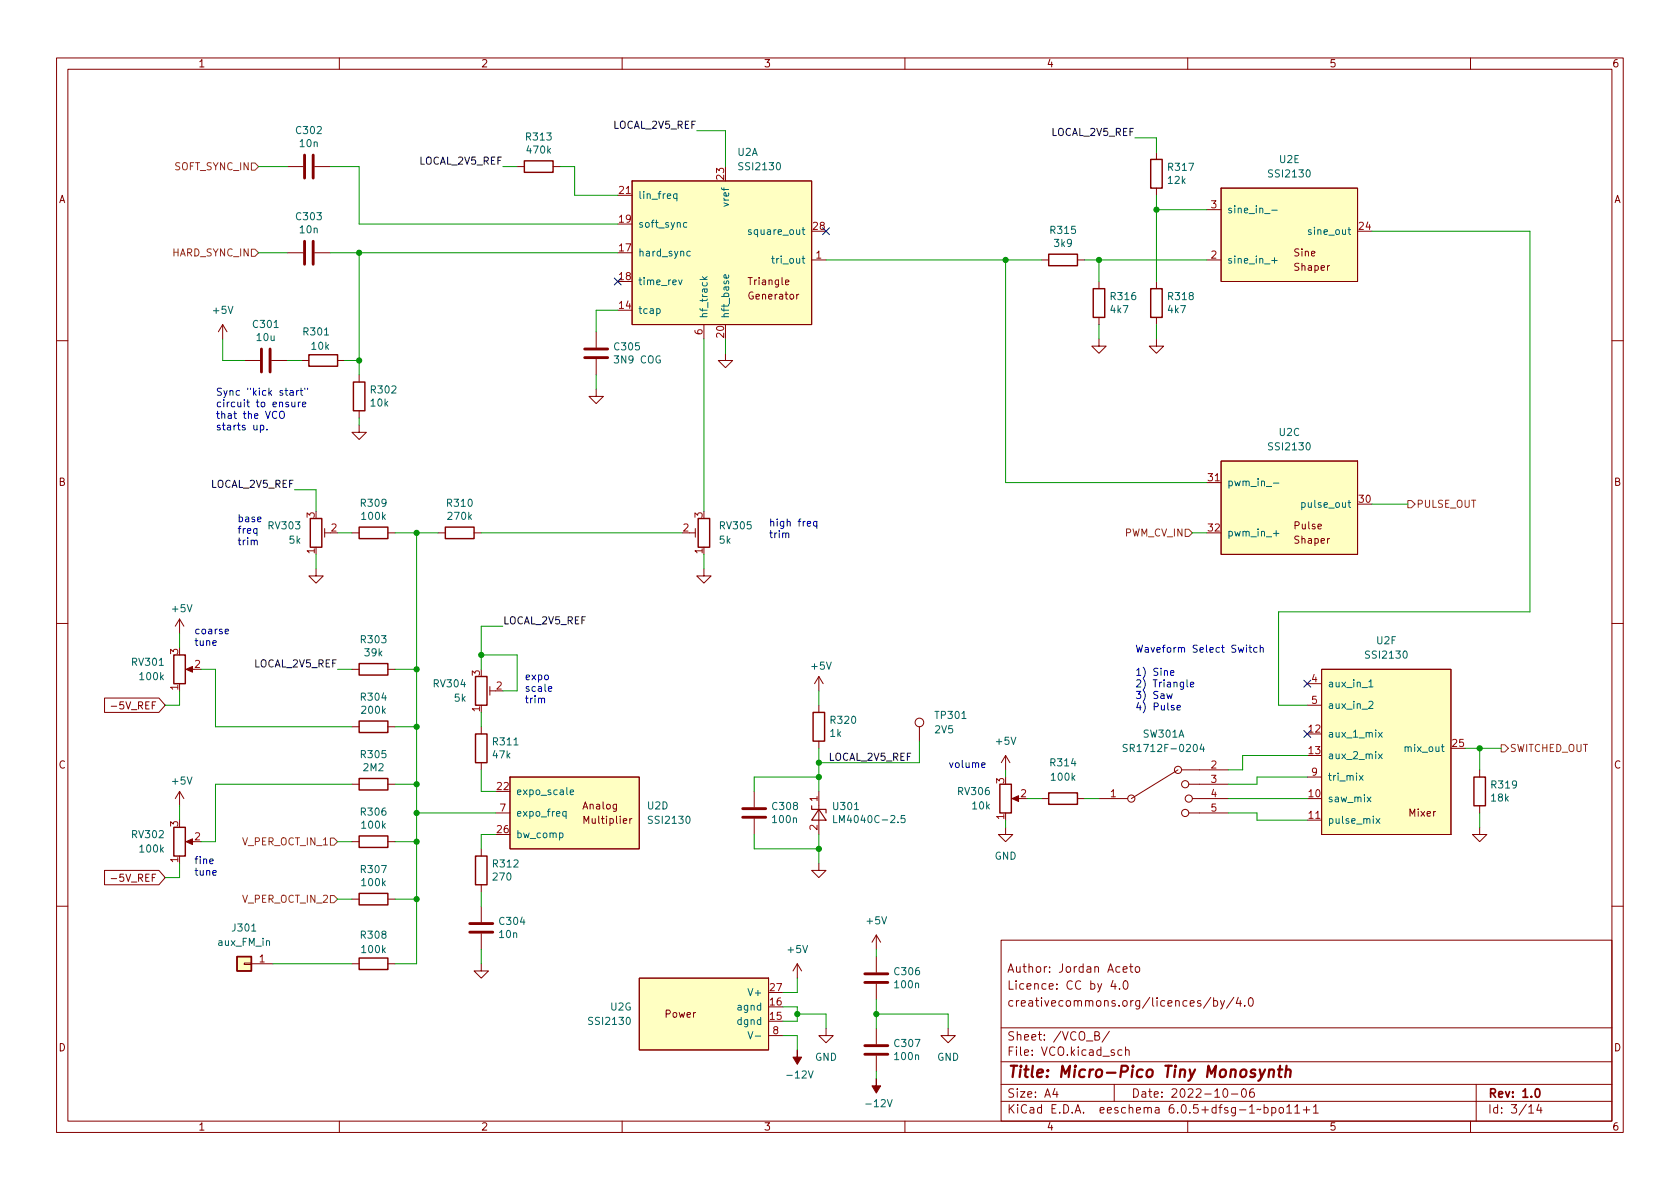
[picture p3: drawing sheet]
<svg xmlns="http://www.w3.org/2000/svg" width="297mm" height="210mm" viewBox="0 0 297 210" stroke-linecap="round" stroke-linejoin="round" font-family="sans-serif">
<g fill="none" stroke="#840000" stroke-width=".18">
<path d="M10 10.2h277v190.1h-277zM12 12.2h273v186.1h-273zM60 10.2v2M110 10.2v2M160 10.2v2M210 10.2v2M260 10.2v2M50.8 29.5h2.8M55.6 29.5h2.8M91.4 29.5h1.3M97.8 29.5h1.3M109.2 34.5h2.6"/>
<path d="M111.8 32h31.7v25.4h-31.7zM204.5 26.9v1.3M204.5 33.3v1.2M213.4 37.1h2.5M215.9 33.3h24.1v16.5h-24.1zM39.4 57.4l-.8 1.3M39.4 57.4v2.5M39.4 57.4l.7 1.3M50.8 44.7h2.8M55.6 44.7h2.8M105.4 58.7v2.8M124.5 57.4v2.5"/>
<path d="M138.9 49.9l.6-.1-.1-.2-.3-.1-.2 .2v.6h.5M141.2 52l-.3 .3M143.5 46h2.5M184.1 46h1.3M190.5 46h1.3M194.3 59.9v1.3h1.3l-1.3 1.3-1.3-1.3h1.3M194.3 49.8v1.2M194.3 56.1v1.3M204.5 59.9v1.3h1.2l-1.2 1.3-1.3-1.3h1.3M204.5 49.8v1.2M204.5 56.1v1.3M213.4 46h2.5"/>
<path d="M10 60.2h2M43.2 63.7h2.8M48 63.7h2.8M53.3 63.7h1.3M59.7 63.7h1.3M63.5 75.2v1.2h1.3l-1.3 1.3-1.3-1.3h1.3M63.5 66.3v1.3M63.5 72.6v1.3M105.4 68.8v1.3h1.3l-1.3 1.3-1.3-1.3h1.3M105.4 63.5v2.8M128.3 62.5v1.2h1.2l-1.2 1.3-1.3-1.3h1.3M285 60.2h2"/>
<path d="M57.4 94.2h1M57.4 93.5v1.5M62.2 94.2h1.3M68.6 94.2h1.2M77.5 94.2h1.2M83.8 94.2h1.3M121.9 94.2h1M122.9 93.5v1.5M213.4 85.3h2.5M215.9 81.5h24.1v16.5h-24.1zM10 110.2h2M31.7 109.5l-.7 1.2"/>
<path d="M31.7 109.5v2.5M31.7 109.5l.8 1.2M33.3 118.4h1M55.9 100.6v1.2h-1.3l1.3 1.3 1.2-1.3h-1.2M62.2 118.4h1.3M68.6 118.4h1.2M124.5 100.6v1.2h-1.3l1.3 1.3 1.2-1.3h-1.2M144.8 119.6l-.8 1.3M144.8 119.6v2.6M144.8 119.6l.7 1.3M233.7 118.4h22.8v29.2h-22.8zM285 110.2h2"/>
<path d="M18.5 123.4h9.6l1.1 1.3-1.1 1.3h-9.6zM19.7 124.9h.9M31.7 139.9v2.6M31.7 139.9l-.7 1.3M31.7 139.9l.8 1.3M62.2 128.5h1.3M62.2 138.7h1.3M68.6 128.5h1.2M68.6 138.7h1.2M85.1 128.5v1.3M85.1 134.9v1.2M86.6 121.4v1.5"/>
<path d="M86.6 122.2h1M90.2 137.4h22.8v12.7h-22.8zM133.3 139.9v2.8M144.8 139.9v7.7M144.8 124.7v1.3M144.8 131.1v1.2M162.6 128.5v2.6M177.8 133.6l-.8 1.3M177.8 133.6v2.5M177.8 133.6l.8 1.3M208.3 136.1l-8.3 5.1M208.9 136.1h8.3"/>
<path d="M210.2 138.7h7M231.1 120.9h2.6M231.1 124.7h2.6M231.1 137.4h2.6M261.6 136.1v1.3M18.5 153.9h9.6l1.1 1.3-1.1 1.3h-9.6zM19.7 155.4h.9M33.3 148.8h1M62.2 148.8h1.3M62.2 159h1.3M68.6 148.8h1.2M68.6 159h1.2"/>
<path d="M85.1 150.1v1.3M85.1 156.5v1.2M87.6 143.8h2.6M111.4 144.8v.8M111.7 144.8l-.3 .2M133.3 144.8v2.8M144.8 152.6v1.3h1.2l-1.2 1.3-1.3-1.3h1.3M177.8 146.3v1.3h1.3l-1.3 1.2-1.3-1.2h1.3M179.3 141.2h1M184.1 141.2h1.3M190.5 141.2h1.3M194.3 141.2h5.1"/>
<path d="M210.2 143.8h7M210.8 141.2h6.4M231.1 145h2.6M261.6 146.3v1.3h1.3l-1.3 1.2-1.3-1.2h1.3M261.6 142.5v1.3M10 160.2h2M43.2 170.3h1.2v.3h-1.2zM44.4 170.4h3.9M62.2 170.4h1.3M68.6 170.4h1.2M85.1 170.4v1.3h1.3l-1.3 1.3-1.3-1.3h1.3M85.1 160.3v2.8"/>
<path d="M85.1 165.1v2.8M113 173h22.9v12.7h-22.9zM141 170.4l.7 1.3M141 170.4v2.6M141 170.4l-.8 1.3M154.9 165.3v2.6M154.9 169.2v2.8M154.9 174v2.8M154.9 165.3l.8 1.3M154.9 165.3l-.7 1.3M177 166.3h108v32h-108zM196.8 173.4l-.4 1h1"/>
<path d="M197.1 173.9v1M197.9 174.8v.1M198.6 171.4l.7-.1-.1-.3-.4-.1-.2 .2v.8h.6M198.8 173.5l.1-.1a.81 .81 0 0 1 .6 .7 .81 .81 0 0 1-.3 .8h-.1a.81 .81 0 0 1-.6-.6 .81 .81 0 0 1 .3-.8zM199.7 170.9h.6M199.9 170.4v1.3l.4 .2M200.9 171l.3-.1 .3 .3v.4l-.3 .3h-.3l-.2-.3v-.4zM214.1 176.4l-1.3 1.9M214.6 177l.4-.1 .3 .3v.4l-.2 .3h-.5M214.6 176.4v1.5M215.8 176.9l.3 1M216.5 176.9l-.5 1.4-.2 .1"/>
<path d="M218.1 176.4l-1.2 1.9M218.9 176.4l-.3 1h.9M219.3 176.9v1M220.1 177.8v.1M220.9 176.6l.2-.2a.81 .81 0 0 1 .6 .7 .81 .81 0 0 1-.3 .8h-.2a.81 .81 0 0 1-.3-1.3zM285 160.2h2M60 198.3v2M110 198.3v2M135.9 183.1h2.5M146 181.9v1.2h-1.2l1.2 1.3 1.3-1.3h-1.3M154.9 181.9v2.8M154.9 186.7v2.8"/>
<path d="M160 198.3v2M167.6 181.9v1.2h-1.2l1.2 1.3 1.3-1.3h-1.3M177 194.8h108M177 191.8h108M177 187.8h108M177 181.8h108M186.5 192.5l-.4 1h1M186.9 193v1M193.6 183.1h.5l.2-.1 .1-.3-.2-.2-.6-.1v1.5h.5l.3-.3a.39 .39 0 0 0-.3-.5M196.1 182.4l-1.2 1.9M197 191.8v3M198.4 185.7l-.5-.1-.3 .3v.4l.2 .3h.6"/>
<path d="M199 185.8l.2-.2 .4 .1v.9M199 185.1v1.5M210 198.3v2M216.4 192.6l.2-.1a.81 .81 0 0 1 .6 .7 .81 .81 0 0 1-.3 .8h-.2a.81 .81 0 0 1-.6-.6 .81 .81 0 0 1 .3-.8zM217.7 193.5h1.2M219.7 192.6l.2-.1a.81 .81 0 0 1 .5 .7 .81 .81 0 0 1-.3 .8h-.1a.81 .81 0 0 1-.6-.6 .81 .81 0 0 1 .3-.8zM221.6 192.5a.59 .59 0 0 0-.7 .7v.5l.2 .3h.4l.2-.1 .1-.5-.2-.2-.4-.1-.3 .3M223.5 195.9l.4-.1 .3 .3v.4l-.1 .3h-.6M223.5 195.3v1.5M224.9 195.9l.4-.1 .3 .3v.4l-.2 .3h-.5M224.9 195.8v1.5M226.3 195.9l.3-.1 .3 .3v.4l-.3 .3h-.3l-.2-.3v-.4z"/>
<path d="M227.5 195.8l.4-.5v1.5M227.5 196.8h.9M228.9 195.8l.5-.5v1.5M228.9 196.8h.9M230.4 196.3h1.2M231 195.7v1.1M232.2 195.8l.4-.5v1.5M232.2 196.8h.9M260 198.3v2M261 191.8v6.5M270.3 195.8l.4-.5v1.5M270.3 196.8h.9"/>
<path d="M272.1 195.3l-.4 1h.9M272.4 195.8v1"/>
<circle cx="162.6" cy="127.8" r=".76"/>
<circle cx="208.3" cy="136.1" r=".63"/>
<circle cx="209.5" cy="138.7" r=".63"/>
<circle cx="200" cy="141.2" r=".63"/>
<circle cx="209.5" cy="143.8" r=".63"/>
<circle cx="210.2" cy="141.2" r=".63"/>
</g>
<path d="M271.6 192.6l.2-.1a.82 .82 0 0 1 .6 .7 .82 .82 0 0 1-.3 .8h-.2a.81 .81 0 0 1-.6-.6 .81 .81 0 0 1 .3-.8z" fill="none" stroke="#840000" stroke-width=".3"/>
<path d="M222.7 189.1l.3 1.4M223.7 189.1l-.9 1.8-.3 .2M224.4 189.3a.49 .49 0 0 1 .9 .1l-.2 1.1M224.4 189.1l-.1 1.4M226 189.1h.7M226.3 188.5l-.2 1.7 .1 .2 .4 .1M227.4 189.3a.49 .49 0 0 1 .8 .1l-.1 1.1M227.5 188.5l-.3 2" fill="none" stroke="#840000" stroke-width=".4"/>
<g fill="none" stroke="#840000" stroke-width=".51">
<path d="M53.8 27.4v4.1M55.4 27.4v4.1M53.8 42.7v4M55.4 42.7v4M46.2 61.7v4.1M47.8 61.7v4.1M103.4 63.2h4M103.4 61.7h4M131.3 144.5h4.1M131.3 143h4.1M83.1 164.8h4M83.1 163.3h4"/>
<path d="M152.9 173.7h4.1M152.9 172.2h4.1M152.9 186.4h4.1M152.9 184.9h4.1"/>
</g>
<g fill="none" stroke="#840000" stroke-width=".25">
<path d="M92.7 28.4h5.1v2.1h-5.1zM203.5 28.2h2v5.1h-2zM185.4 45h5.1v2h-5.1zM193.3 51h2v5.1h-2zM203.5 51h2v5.1h-2zM54.6 62.7h5.1v2.1h-5.1zM62.5 67.6h2v5h-2zM54.9 91.7h2v5.1h-2zM63.5 93.2h5.1v2h-5.1zM78.7 93.2h5.1v2h-5.1zM123.4 91.7h2.1v5.1h-2.1zM30.7 115.8h2.1v5.1h-2.1z"/>
<path d="M63.5 117.3h5.1v2.1h-5.1zM84.1 119.6h2v5.1h-2zM63.5 127.5h5.1v2h-5.1zM63.5 137.7h5.1v2h-5.1zM84.1 129.8h2v5.1h-2zM143.8 126h2v5.1h-2zM176.8 138.7h2v5.1h-2zM260.6 137.4h2v5.1h-2zM30.7 146.3h2.1v5.1h-2.1zM63.5 158h5.1v2h-5.1zM63.5 147.8h5.1v2.1h-5.1zM84.1 151.4h2v5.1h-2z"/>
<path d="M185.4 140.2h5.1v2h-5.1zM41.9 169.2h2.5v2.5h-2.5zM63.5 169.4h5.1v2h-5.1z"/>
</g>
<g fill="#ffffc2" stroke="#ffffc2" stroke-width=".18">
<path d="M41.9 169.2h2.5v2.5h-2.5z"/>
<path d="M215.9 33.3h24.1v16.5h-24.1z"/>
<path d="M90.2 137.4h22.8v12.7h-22.8z"/>
<path d="M111.8 32h31.7v25.4h-31.7z"/>
<path d="M233.7 118.4h22.8v29.2h-22.8z"/>
<path d="M215.9 81.5h24.1v16.5h-24.1z"/>
<path d="M113 173h22.9v12.7h-22.9z"/>
</g>
<g fill="none" stroke="#006464" stroke-width=".18">
<path d="M119.7 34.3h-.4l-.2 .2 .1 .6h.5M119.7 34.3v1.2M121.4 39.4l-.3-.1-.3 .3 .2 .5h.4M224.9 37.2h.9M116.1 54.6h.4l.2 .2-.1 .6h-.5M120 49.5l.3 .9 .3-.9M122 44.5l-.3-.1-.3 .3 .2 .5h.4M123.8 49.4h1.2M124.2 48.9l.5 .5M125 48.9l-.4 .4M128.8 48.6v.4l-.1 .2-.6-.1v-.5h.2l.1 .6M132.8 40.7l-.3-.1-.2 .2 .1 .2 .4 .1v.3h-.5"/>
<path d="M224.9 46.1h.9M225.3 45.6v.9M225.2 85.4h.9M225.2 94.3h.9M225.6 93.8v1M199.3 131.7l-.5-.1-.2 .3 .1 .3 .5 .2v.4l-.1 .1-.5-.1M212.5 131.6l-.3 .9h.8M212.8 132.1v.8M240.3 137.1l.7 .9M241 137.1l-.7 .9M242 120.6l.4-.4v1.3M242 124.1l.5-.1 .3 .4-.8 .9h.8"/>
<path d="M242 121.5h.8M243.7 129.5l.7 .9M243.7 133.3l.7 .9M244.4 129.5l-.7 .9M244.4 133.3l-.7 .9M98.9 147.4l.4-.1 .2 .2-.1 .6h-.5M100.1 143.5h-.4l-.2 .2 .1 .6h.5M100.1 143.5v1.3M100.8 140.1l.6-.1v-.3h-.4l-.2 .2 .1 .6h.5M147.4 144.2v1.3h.6M160 144.2h-.6l-.1 .6 .2-.1 .4 .1 .1 .1v.5l-.2 .1-.5-.1M241.7 140.9l.7 .9"/>
<path d="M242.4 140.9l-.7 .9M243.3 144.8l.7 .8M244 144.8l-.7 .8M132.3 182.4l.4 1.3 .4-1.3M133.5 183.2h1"/>
</g>
<g fill="#840000" stroke="#840000" stroke-width=".18">
<path d="M32.9 118.4l1.1-.5v1z"/>
<path d="M154.9 190.7v1.3h.8l-.8 1.3-.7-1.3h.7z"/>
<path d="M32.9 148.8l1.1-.5v1z"/>
<path d="M141 185.7v1.2h.7l-.7 1.3-.8-1.3h.8z"/>
<path d="M178.9 141.2l1.2-.5v1z"/>
</g>
<path d="M143.5 142.5v.6h2.5v.7M144.8 143.1l1.2 1.9h-2.5z" fill="none" stroke="#840000" stroke-width=".2"/>
<path d="M44.4 28.8h.7l.6 .7-.6 .6h-.7zM44.4 44.1h.7l.6 .6-.6 .6h-.7zM209.5 93.6h.7l.6 .6-.6 .7h-.7zM248.9 88.5h.7l.6 .6-.6 .7h-.7zM265.4 131.7h.7l.6 .6-.6 .7h-.7zM58.4 148.2h.7l.6 .6-.6 .7h-.7zM58.4 158.4h.7l.6 .6-.6 .6h-.7z" fill="none" stroke="#725600" stroke-width=".18"/>
<g fill="none" stroke="#0000c2" stroke-width=".18">
<path d="M46 75.3l.4-.1 .2 .2-.1 .6h-.5M46 75.2v1.3M47.2 75.9v.1M48.9 72.8a.6 .6 0 0 0-.8 .5 .6 .6 0 0 0 .6 .7l.2-.1M49.6 72.8l.1-.1a.43 .43 0 0 1 .6 .4v.5a.42 .42 0 0 1-.5 .4 .42 .42 0 0 1-.4-.4v-.5zM51.3 69.1h.5v.8M51.6 71.1l.1 .8h.3l.1-.1M51.8 69.4h-.4l-.2 .2 .2 .3 .4-.1M52.1 71.1v.8M52.4 69.1v.8M52.8 71.1v.8M52.8 69.1l-.4 .2"/>
<path d="M53.1 69.1h.4M53.1 71.1l-.3 .2M53.2 68.6v1.1l.3 .2M53.5 71.5l.6-.1-.1-.2-.3-.1-.2 .2v.6h.5M53.9 68.6v.3M54.4 68.6v.3M44.9 95.7l.2-.2 .3 .1 .1 .8M138.9 94.4l.2-.2 .3 .1 .1 .8M142.7 92.6l.6-.1v-.2l-.4-.1-.2 .2 .1 .6h.5M144.4 92.3l-.3-.1-.3 .2 .1 .6h.5M144.4 92.2v1.3M39.8 111.7l.6-.2v-.2l-.4-.1-.2 .2 .1 .6h.5"/>
<path d="M207 119l.6-.1-.1-.3h-.4l-.1 .2v.6h.5M220.4 114.1v.1M220.4 114.5v.8M220.8 114.5h.5M221 114.1v1.1l.3 .1M222.3 114.6l-.4-.1-.2 .2 .1 .6h.5M222.8 114.6l.2-.1 .3 .1 .1 .7M222.8 114.1v1.2M95.7 123.6l.2-.1h.3l.1 .8M97 121.8l.6-.1-.1-.2-.4-.1-.1 .2v.6h.5M173.6 135.3l.6-.1-.1-.3h-.3l-.2 .2v.6h.5M206.3 122.7l.2 .8 .3-.6 .2 .6 .3-.8"/>
<path d="M208.1 125.1l.6-.1v-.2l-.4-.1-.2 .2 .1 .6h.5M209.9 120.2v1.1l.1 .2M210.5 121.1l.6-.2-.1-.2-.3-.1-.2 .2v.6h.5M37.1 152.3l.6-.1-.1-.3h-.3l-.2 .2v.6h.5"/>
</g>
<g fill="none" stroke="#009600" stroke-width=".18">
<path d="M45.7 29.5h5.1M58.4 29.5h5.1v10.1h45.7M88.9 29.5h2.5M99.1 29.5h2.5v5h7.6M123.2 23.1h5.1v6.4M200.7 24.4h3.8v2.5M204.5 34.5v15.3M204.5 37.1h8.9M39.4 59.9v3.8h3.8M45.7 44.7h5.1M58.4 44.7h50.8M63.5 44.7v21.6"/>
<path d="M109.2 54.9h-3.8v3.8M124.5 59.9v30.5M128.3 59.9v2.6M146 46h38.1M177.8 46v39.3h35.6M191.8 46h21.6M194.3 46v3.8M194.3 57.4v2.5M204.5 57.4v2.5M242.6 40.9h27.9v67.3h-44.4v16.5h5M50.8 63.7h2.5M61 63.7h2.5"/>
<path d="M63.5 73.9v1.3M105.4 66.3v2.5M52.1 86.6h3.8v3.8M55.9 98v2.6M59.7 94.2h2.5M69.8 94.2h7.7M73.7 94.2v76.2h-3.9M85.1 94.2h35.5M124.5 98v2.6M210.8 94.2h2.6M242.6 89.1h6.3M31.7 112v2.5"/>
<path d="M35.6 118.4h2.5v10.1h24.1M59.7 118.4h2.5M69.8 118.4h3.9M85.1 115.8h6.3v6.4h-2.5M88.9 110.7h-3.8v7.7M31.7 122.2v2.5h-2.5M62.2 138.7h-24.1v10.1h-2.5M69.8 138.7h3.9M69.8 128.5h3.9M85.1 126v2.5M85.1 136.1v3.8h2.5M144.8 122.2v2.5"/>
<path d="M144.8 132.3v7.6M144.8 137.4h-11.5v2.5M162.6 131.1v3.8h-17.8M177.8 136.1v1.3M231.1 137.4h-8.9v1.3h-5M231.1 133.6h-11.4v2.5h-2.5M259.1 132.3h6.3M261.6 132.3v3.8M31.7 142.5v2.5M31.7 152.6v2.6h-2.5M59.7 148.8h2.5M59.7 159h2.5"/>
<path d="M69.8 148.8h3.9M69.8 159h3.9M73.7 143.8h13.9M85.1 157.7v2.6M87.6 147.6h-2.5v2.5M133.3 147.6v2.5h11.5M144.8 147.6v5M177.8 145v1.3M181.6 141.2h2.5M191.8 141.2h2.5M217.2 143.8h5v1.2h8.9M217.2 141.2h13.9"/>
<path d="M261.6 143.8v2.5M48.3 170.4h13.9M85.1 167.9v2.5M138.4 178h2.6v2.6h-2.6M141 173v2.5h-2.6M141 179.3h5v2.6M154.9 179.3h12.7v2.6M154.9 167.9v1.3M154.9 176.8v5.1M138.4 183.1h2.6v2.6M154.9 189.5v1.2"/>
</g>
<path d="M108.6 49.2l1.2 1.2M109.8 49.2l-1.2 1.2M145.4 40.3l1.3 1.2M146.7 40.3l-1.3 1.2M230.5 129.2l1.2 1.2M230.5 120.3l1.2 1.2M231.7 129.2l-1.2 1.2M231.7 120.3l-1.2 1.2" fill="none" stroke="#000084" stroke-width=".18"/>
<g fill="#009600" stroke="#009600" stroke-width=".18">
<circle cx="177.8" cy="46" r=".46"/>
<circle cx="194.3" cy="46" r=".46"/>
<circle cx="73.7" cy="118.4" r=".46"/>
<circle cx="85.1" cy="115.8" r=".46"/>
<circle cx="73.7" cy="94.2" r=".46"/>
<circle cx="63.5" cy="44.7" r=".46"/>
<circle cx="63.5" cy="63.7" r=".46"/>
<circle cx="144.8" cy="150.1" r=".46"/>
<circle cx="141" cy="179.3" r=".46"/>
<circle cx="154.9" cy="179.3" r=".46"/>
<circle cx="144.8" cy="134.9" r=".46"/>
<circle cx="144.8" cy="137.4" r=".46"/>
<circle cx="73.7" cy="138.7" r=".46"/>
<circle cx="73.7" cy="143.8" r=".46"/>
<circle cx="73.7" cy="148.8" r=".46"/>
<circle cx="73.7" cy="128.5" r=".46"/>
<circle cx="73.7" cy="159" r=".46"/>
<circle cx="204.5" cy="37.1" r=".46"/>
<circle cx="261.6" cy="132.3" r=".46"/>
</g>
<text font-size="2.8" fill="#840000" x="178" y="190.6">Title: Micro-Pico Tiny Monosynth</text>
<g font-size="2.1" fill="#840000">
<text x="178" y="172">Author: Jordan Aceto</text>
<text x="178" y="178">creativecommons.org/licences/by/4.0</text>
<text x="178" y="175">Licence: CC by 4.0</text>
<text x="178" y="184">Sheet: /VCO_B/</text>
<text x="178" y="186.7">File: VCO.kicad_sch</text>
<text x="178" y="196.9">KiCad E.D.A. eeschema 6.0.5+dfsg-1~bpo11+1</text>
<text x="178" y="194.1">Size: A4</text>
<text x="200" y="194.1">Date: 2022-10-06</text>
<text x="263" y="194.1">Rev: 1.0</text>
<text x="263" y="196.9">Id: 3/14</text>
</g>
<g font-size="1.8" fill="#840000">
<text x="35" y="11.9">1</text>
<text x="85" y="11.9">2</text>
<text x="135" y="11.9">3</text>
<text x="185" y="11.9">4</text>
<text x="235" y="11.9">5</text>
<text x="285" y="11.9">6</text>
<text x="10.3" y="35.9">A</text>
<text x="285.3" y="35.9">A</text>
<text x="228.8" y="45.3">Sine</text>
<text x="228.9" y="47.9">Shaper</text>
<text x="132.5" y="50.4">Triangle</text>
<text x="132.5" y="53">Generator</text>
<text x="10.3" y="85.9">B</text>
<text x="285.3" y="85.9">B</text>
<text x="228.9" y="93.6">Pulse</text>
<text x="228.9" y="96.1">Shaper</text>
<text x="20.5" y="125.4">-5V_REF</text>
<text x="10.3" y="135.9">C</text>
<text x="285.3" y="135.9">C</text>
<text x="103.1" y="143.1">Analog</text>
<text x="103.5" y="145.7">Multiplier</text>
<text x="249.2" y="144.4">Mixer</text>
<text x="20.5" y="155.9">-5V_REF</text>
<text x="117.6" y="180">Power</text>
<text x="10.3" y="185.9">D</text>
<text x="285.3" y="185.9">D</text>
<text x="35" y="199.9">1</text>
<text x="85" y="199.9">2</text>
<text x="135" y="199.9">3</text>
<text x="185" y="199.9">4</text>
<text x="235" y="199.9">5</text>
<text x="285" y="199.9">6</text>
</g>
<g font-size="1.8" fill="#006464">
<text x="52.5" y="23.7">C302</text>
<text x="53.1" y="26">10n</text>
<text x="93.1" y="24.8">R313</text>
<text x="93.3" y="27.1">470k</text>
<text x="130.4" y="27.6">U2A</text>
<text x="226.2" y="28.8">U2E</text>
<text x="112.8" y="35.2">lin_freq</text>
<text x="130.9" y="30.1">SSI2130</text>
<text x="206.6" y="32.5">12k</text>
<text x="206.7" y="30.2">R317</text>
<text x="224.6" y="31.4">SSI2130</text>
<text x="52.5" y="38.9">C303</text>
<text x="53.1" y="41.2">10n</text>
<text x="112.8" y="40.3">soft_sync</text>
<text x="128.9" y="36.3" transform="rotate(-90 128.9 36.3)">vref</text>
<text x="133" y="41.5">square_out</text>
<text x="185.8" y="41.3">R315</text>
<text x="216.9" y="37.7">sine_in_-</text>
<text x="231.7" y="41.5">sine_out</text>
<text x="112.8" y="45.3">hard_sync</text>
<text x="137" y="46.6">tri_out</text>
<text x="186.5" y="43.7">3k9</text>
<text x="216.9" y="46.6">sine_in_+</text>
<text x="112.8" y="50.4">time_rev</text>
<text x="196.5" y="53.1">R316</text>
<text x="206.7" y="53.1">R318</text>
<text x="37.8" y="55.5">+5V</text>
<text x="44.9" y="58">C301</text>
<text x="53.8" y="59.3">R301</text>
<text x="112.8" y="55.5">tcap</text>
<text x="125.1" y="56.4" transform="rotate(-90 125.1 56.4)">hf_track</text>
<text x="128.9" y="56.4" transform="rotate(-90 128.9 56.4)">hft_base</text>
<text x="196.4" y="55.4">4k7</text>
<text x="206.6" y="55.4">4k7</text>
<text x="45.5" y="60.3">10u</text>
<text x="55.1" y="61.8">10k</text>
<text x="108.7" y="61.9">C305</text>
<text x="108.8" y="64.3">3N9 COG</text>
<text x="65.6" y="71.9">10k</text>
<text x="65.7" y="69.6">R302</text>
<text x="226.2" y="77.1">U2C</text>
<text x="224.6" y="79.6">SSI2130</text>
<text x="63.9" y="89.6">R309</text>
<text x="79.2" y="89.6">R310</text>
<text x="216.9" y="86">pwm_in_-</text>
<text x="230.7" y="89.8">pulse_out</text>
<text x="47.6" y="93.6">RV303</text>
<text x="64.1" y="91.9">100k</text>
<text x="79.3" y="91.9">270k</text>
<text x="127.4" y="93.6">RV305</text>
<text x="216.9" y="94.9">pwm_in_+</text>
<text x="51.2" y="96.1">5k</text>
<text x="127.2" y="96.1">5k</text>
<text x="30.5" y="108.2">+5V</text>
<text x="63.9" y="113.7">R303</text>
<text x="243.4" y="113.9">U2F</text>
<text x="23.4" y="117.7">RV301</text>
<text x="64.6" y="116">39k</text>
<text x="143.6" y="118.4">+5V</text>
<text x="241.7" y="116.5">SSI2130</text>
<text x="24.8" y="120.3">100k</text>
<text x="63.9" y="123.9">R304</text>
<text x="76.8" y="121.5">RV304</text>
<text x="80.4" y="124.1">5k</text>
<text x="234.7" y="121.5">aux_in_1</text>
<text x="234.7" y="125.3">aux_in_2</text>
<text x="64.1" y="126.2">200k</text>
<text x="87.3" y="131.8">R311</text>
<text x="146.8" y="130.3">1k</text>
<text x="147" y="128">R320</text>
<text x="165.4" y="129.7">2V5</text>
<text x="165.5" y="127.1">TP301</text>
<text x="176.2" y="131.7">+5V</text>
<text x="202.2" y="130.4">SW301A</text>
<text x="234.7" y="130.4">aux_1_mix</text>
<text x="63.9" y="134.1">R305</text>
<text x="64.3" y="136.4">2M2</text>
<text x="87.2" y="134.1">47k</text>
<text x="185.8" y="135.5">R314</text>
<text x="199.7" y="133">SR1712F-0204</text>
<text x="234.7" y="134.2">aux_2_mix</text>
<text x="248.7" y="133">mix_out</text>
<text x="30.5" y="138.7">+5V</text>
<text x="91.2" y="140.6">expo_scale</text>
<text x="114.5" y="143.1">U2D</text>
<text x="136.7" y="143.2">C308</text>
<text x="147.5" y="143.2">U301</text>
<text x="169.5" y="140.6">RV306</text>
<text x="172" y="143.1">10k</text>
<text x="186" y="138">100k</text>
<text x="234.7" y="141.9">saw_mix</text>
<text x="234.7" y="138">tri_mix</text>
<text x="263.7" y="141.7">18k</text>
<text x="263.8" y="139.4">R319</text>
<text x="23.4" y="148.2">RV302</text>
<text x="63.9" y="144.2">R306</text>
<text x="64.1" y="146.5">100k</text>
<text x="91.2" y="148.2">bw_comp</text>
<text x="91.2" y="144.4">expo_freq</text>
<text x="114.9" y="145.7">SSI2130</text>
<text x="136.7" y="145.5">100n</text>
<text x="148.3" y="145.5">LM4040C-2.5</text>
<text x="234.7" y="145.7">pulse_mix</text>
<text x="24.8" y="150.7">100k</text>
<text x="63.9" y="154.4">R307</text>
<text x="87.3" y="153.4">R312</text>
<text x="87.3" y="155.7">270</text>
<text x="175.8" y="152">GND</text>
<text x="64.1" y="156.7">100k</text>
<text x="38.6" y="167.3">aux_FM_in</text>
<text x="41.2" y="164.7">J301</text>
<text x="63.9" y="166">R308</text>
<text x="88.4" y="165.9">10n</text>
<text x="88.4" y="163.5">C304</text>
<text x="153.3" y="163.4">+5V</text>
<text x="64.1" y="168.5">100k</text>
<text x="139.4" y="168.5">+5V</text>
<text x="158.3" y="172.4">C306</text>
<text x="108" y="178.7">U2G</text>
<text x="130.6" y="178.7">agnd</text>
<text x="132.7" y="176.1">V+</text>
<text x="158.3" y="174.7">100n</text>
<text x="104.4" y="181.2">SSI2130</text>
<text x="130.6" y="181.2">dgnd</text>
<text x="158.3" y="185.1">C307</text>
<text x="139.5" y="190.7">-12V</text>
<text x="144.1" y="187.6">GND</text>
<text x="158.3" y="187.4">100n</text>
<text x="165.7" y="187.6">GND</text>
<text x="153.5" y="195.8">-12V</text>
</g>
<g font-size="1.8" fill="#0f0f0f">
<text x="108.4" y="22.8">LOCAL_2V5_REF</text>
<text x="74.2" y="29.1">LOCAL_2V5_REF</text>
<text x="185.9" y="24">LOCAL_2V5_REF</text>
<text x="37.3" y="86.3">LOCAL_2V5_REF</text>
<text x="88.9" y="110.4">LOCAL_2V5_REF</text>
<text x="44.9" y="118">LOCAL_2V5_REF</text>
<text x="146.5" y="134.5">LOCAL_2V5_REF</text>
</g>
<g font-size="1.8" fill="#725600">
<text x="30.9" y="30.1">SOFT_SYNC_IN</text>
<text x="30.5" y="45.3">HARD_SYNC_IN</text>
<text x="250.4" y="89.8">PULSE_OUT</text>
<text x="198.8" y="94.9">PWM_CV_IN</text>
<text x="266.9" y="133">SWITCHED_OUT</text>
<text x="43" y="149.5">V_PER_OCT_IN_1</text>
<text x="43" y="159.6">V_PER_OCT_IN_2</text>
</g>
<g font-size="1.8" fill="#a90000">
<text x="109.5" y="34.3">21</text>
<text x="128" y="31.7" transform="rotate(-90 128 31.7)">23</text>
<text x="109.5" y="39.4">19</text>
<text x="143.8" y="40.6">28</text>
<text x="214.1" y="36.8">3</text>
<text x="240.3" y="40.6">24</text>
<text x="109.5" y="44.4">17</text>
<text x="144.3" y="45.7">1</text>
<text x="214.1" y="45.7">2</text>
<text x="109.5" y="49.5">18</text>
<text x="109.5" y="54.6">14</text>
<text x="124.2" y="59.2" transform="rotate(-90 124.2 59.2)">6</text>
<text x="128" y="59.7" transform="rotate(-90 128 59.7)">20</text>
<text x="213.6" y="85.1">31</text>
<text x="240.3" y="88.9">30</text>
<text x="55.6" y="91.5" transform="rotate(-90 55.6 91.5)">3</text>
<text x="58.6" y="94">2</text>
<text x="120.8" y="94">2</text>
<text x="124.2" y="91.5" transform="rotate(-90 124.2 91.5)">3</text>
<text x="213.6" y="94">32</text>
<text x="55.6" y="97.9" transform="rotate(-90 55.6 97.9)">1</text>
<text x="124.2" y="97.9" transform="rotate(-90 124.2 97.9)">1</text>
<text x="31.5" y="115.7" transform="rotate(-90 31.5 115.7)">3</text>
<text x="34.4" y="118.1">2</text>
<text x="84.8" y="119.5" transform="rotate(-90 84.8 119.5)">3</text>
<text x="31.5" y="122" transform="rotate(-90 31.5 122)">1</text>
<text x="84.8" y="125.8" transform="rotate(-90 84.8 125.8)">1</text>
<text x="87.8" y="121.9">2</text>
<text x="231.9" y="120.6">4</text>
<text x="231.9" y="124.5">5</text>
<text x="231.4" y="129.5">12</text>
<text x="214.1" y="135.9">2</text>
<text x="231.4" y="133.3">13</text>
<text x="231.9" y="137.2">9</text>
<text x="256.8" y="132.1">25</text>
<text x="87.9" y="139.7">22</text>
<text x="88.4" y="143.5">7</text>
<text x="144.5" y="141.7" transform="rotate(-90 144.5 141.7)">1</text>
<text x="177.5" y="138.5" transform="rotate(-90 177.5 138.5)">3</text>
<text x="180.5" y="141">2</text>
<text x="196.4" y="141">1</text>
<text x="214.1" y="138.4">3</text>
<text x="214.1" y="141">4</text>
<text x="214.1" y="143.5">5</text>
<text x="231.4" y="141">10</text>
<text x="31.5" y="146.2" transform="rotate(-90 31.5 146.2)">3</text>
<text x="34.4" y="148.6">2</text>
<text x="87.9" y="147.3">26</text>
<text x="144.5" y="146.8" transform="rotate(-90 144.5 146.8)">2</text>
<text x="177.5" y="144.9" transform="rotate(-90 177.5 144.9)">1</text>
<text x="231.4" y="144.8">11</text>
<text x="31.5" y="152.5" transform="rotate(-90 31.5 152.5)">1</text>
<text x="45.9" y="170.2">1</text>
<text x="136.2" y="177.8">16</text>
<text x="136.2" y="175.3">27</text>
<text x="136.2" y="180.3">15</text>
<text x="136.7" y="182.9">8</text>
</g>
<g font-size="1.8" fill="#0000c2">
<text x="38.1" y="70">Sync &quot;kick start&quot;</text>
<text x="38.1" y="72">circuit to ensure</text>
<text x="38.1" y="74.1">that the VCO</text>
<text x="38.1" y="76.1">starts up.</text>
<text x="41.9" y="92.3">base</text>
<text x="41.9" y="94.4">freq</text>
<text x="135.9" y="93.1">high freq</text>
<text x="135.9" y="95.1">trim</text>
<text x="41.9" y="96.4">trim</text>
<text x="34.3" y="112.2">coarse</text>
<text x="34.3" y="114.2">tune</text>
<text x="200.7" y="115.4">Waveform Select Switch</text>
<text x="200.7" y="119.5">1) Sine</text>
<text x="92.7" y="120.3">expo</text>
<text x="92.7" y="122.3">scale</text>
<text x="92.7" y="124.4">trim</text>
<text x="200.7" y="121.5">2) Triangle</text>
<text x="200.7" y="123.6">3) Saw</text>
<text x="200.7" y="125.6">4) Pulse</text>
<text x="167.6" y="135.8">volume</text>
<text x="34.3" y="152.8">fine</text>
<text x="34.3" y="154.8">tune</text>
</g>
</svg>
